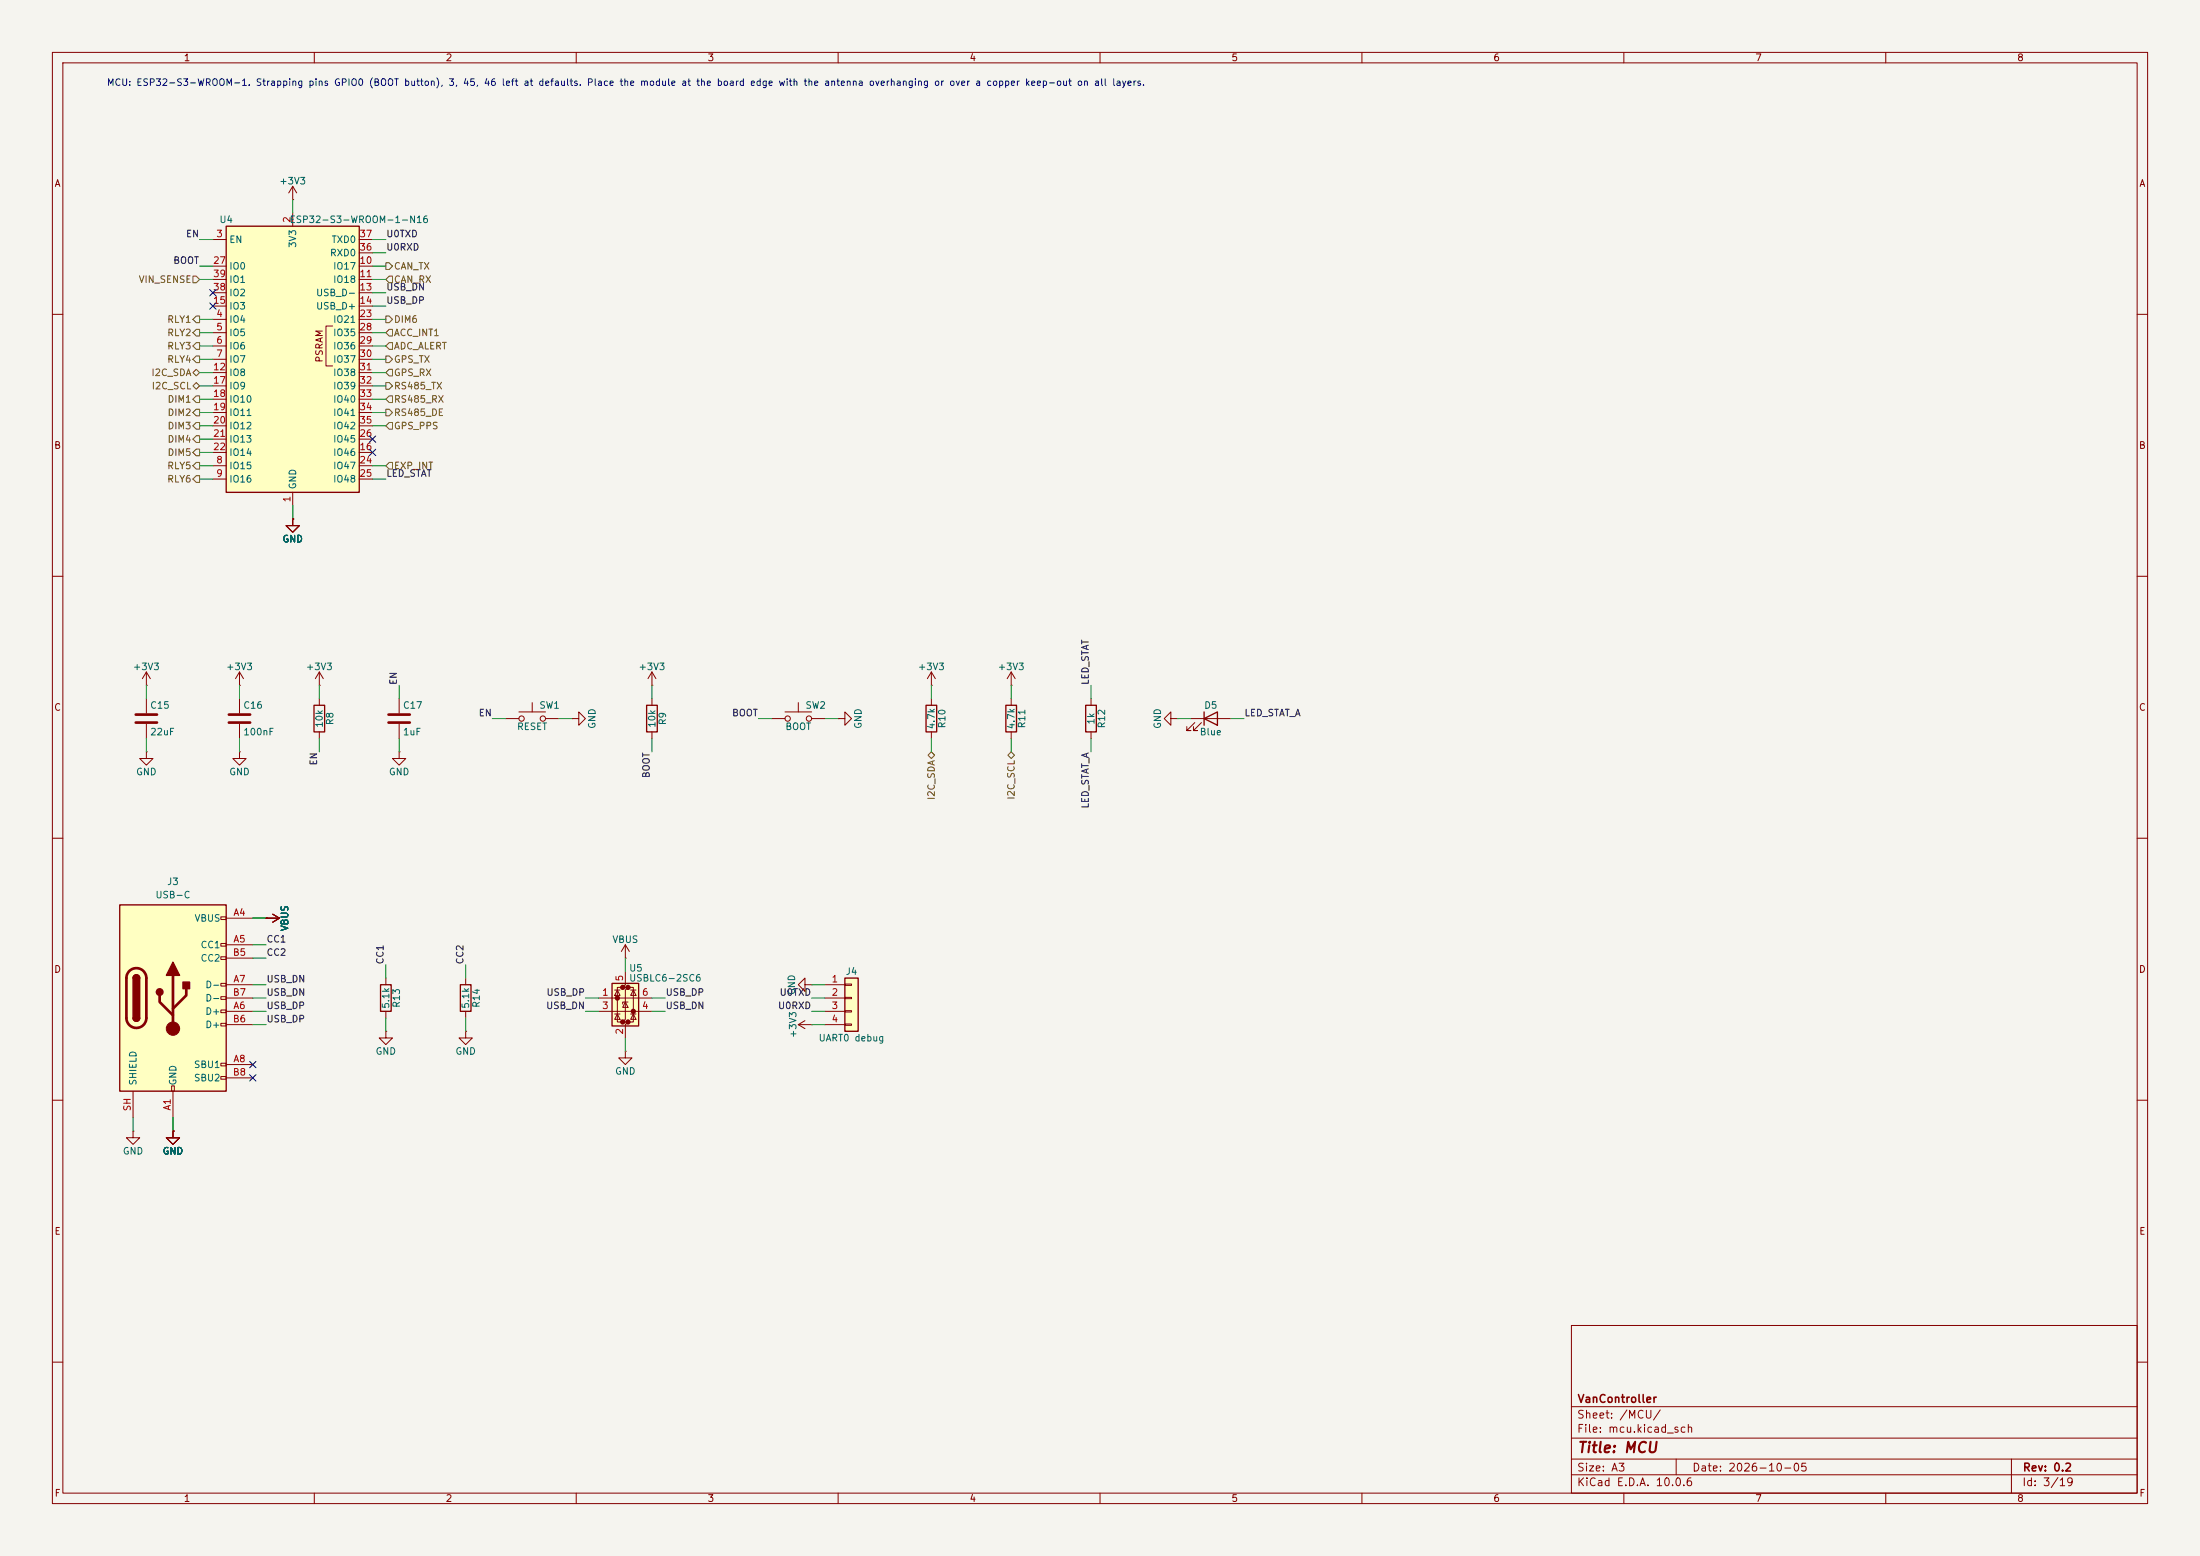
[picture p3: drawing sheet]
<svg xmlns="http://www.w3.org/2000/svg" width="420mm" height="297mm" viewBox="0 0 420 297" stroke-linecap="round" stroke-linejoin="round" font-family="sans-serif">
<path d="M0 0h420v297h-420z" fill="#f5f4ef" stroke="#f5f4ef" stroke-width=".19"/>
<g fill="none" stroke="#840000" stroke-width=".19">
<path d="M10 10h400v277h-400zM12 12h396v273h-396zM60 10v2M110 10v2M160 10v2M210 10v2M260 10v2M310 10v2M360 10v2M55.9 38.1h.1M55.9 35.6l-.8 1.2M55.9 35.6l.7 1.2"/>
<path d="M55.9 35.6v2.5M10 60h2M408 60h2M55.9 99.1v1.2h1.2l-1.2 1.3-1.3-1.3h1.3M55.9 99.1h.1M10 110h2M408 110h2M96.5 137.2h2.6M99.1 135.9h5M101.6 134.1v1.8M104.1 137.2h2.6M109.2 137.2h1.3v-1.3l1.3 1.3-1.3 1.2v-1.2"/>
<path d="M109.2 137.2h.1M124.5 130.8h.1M124.5 128.3l-.8 1.2M124.5 128.3l.7 1.2M124.5 128.3v2.5M147.3 137.2h2.6M149.9 135.9h5M152.4 134.1v1.8M154.9 137.2h2.6M10 160h2M408 160h2M88.9 196.9v1.2h1.3l-1.3 1.3-1.3-1.3h1.3"/>
<path d="M88.9 196.9h.1M88.9 186.7v1.3M88.9 193v1.3M10 210h2M25.4 215.9v1.3h1.3l-1.3 1.2-1.3-1.2h1.3M25.4 215.9h.1M33 215.9v1.3h1.3l-1.3 1.2-1.3-1.2h1.3M33 215.9h.1M119.4 200.7v1.2h1.2l-1.2 1.3-1.3-1.3h1.3M119.4 200.7h.1M408 210h2M300 253h108v32h-108z"/>
<path d="M10 260h2M300 278.5h108M300 274.5h108M300 268.5h108M320 278.5v3M384 278.5v6.5M408 260h2M60 285v2M110 285v2M160 285v2M210 285v2M260 285v2"/>
<path d="M300 281.5h108M310 285v2M360 285v2"/>
<circle cx="99.6" cy="137.2" r=".51"/>
<circle cx="103.6" cy="137.2" r=".51"/>
<circle cx="150.4" cy="137.2" r=".51"/>
<circle cx="154.4" cy="137.2" r=".51"/>
</g>
<path d="M87.9 188h2v5h-2z" fill="none" stroke="#840000" stroke-width=".25"/>
<path d="M43.2 43.2h25.4v50.8h-25.4z" fill="#ffffc2"/>
<path d="M43.2 43.2h25.4v50.8h-25.4zM176.8 134.6h2v5.1h-2zM192 134.6h2.1v5.1h-2.1zM207.3 134.6h2v5.1h-2zM229.9 137.2l2.5-1.3v2.5zM229.9 135.9v2.5" fill="none" stroke="#840000" stroke-width=".25"/>
<g fill="none" stroke="#840000" stroke-width=".19">
<path d="M40.6 45.7h2.6M40.6 50.8h2.6M40.6 53.3h2.6M40.6 55.9h2.6M40.6 58.4h2.6M55.9 40.6v2.6M68.6 45.7h2.5M68.6 50.8h2.5M68.6 53.3h2.5M68.6 55.9h2.5M68.6 58.4h2.5M68.6 48.3h2.5"/>
<path d="M40.6 61h2.6M40.6 63.5h2.6M40.6 66h2.6M40.6 68.6h2.6M40.6 71.1h2.6M40.6 73.7h2.6M40.6 76.2h2.6M40.6 78.7h2.6M63.5 62.2h-1.3v7.7h1.3M68.6 61h2.5M68.6 63.5h2.5M68.6 66h2.5"/>
<path d="M68.6 68.6h2.5M68.6 71.1h2.5M68.6 73.7h2.5M68.6 76.2h2.5M68.6 78.7h2.5M40.6 88.9h2.6M40.6 91.4h2.6M40.6 86.4h2.6M40.6 81.3h2.6M40.6 83.8h2.6M55.9 94v2.5M68.6 88.9h2.5"/>
<path d="M68.6 91.4h2.5M68.6 86.4h2.5M68.6 81.3h2.5M68.6 83.8h2.5M160 137.2h1.3v-1.3l1.3 1.3-1.3 1.2v-1.2M160 137.2h.1M177.8 130.8h.1M177.8 128.3l-.8 1.2M177.8 128.3l.8 1.2M177.8 128.3v2.5M177.8 133.4v1.2M177.8 139.7v1.3"/>
<path d="M193 130.8h.1M193 128.3v2.5M193 133.4v1.2M193 139.7v1.3M193 128.3l-.7 1.2M193 128.3l.8 1.2M208.3 133.4v1.2M208.3 139.7v1.3M223.5 137.2v-1.3l-1.3 1.3 1.3 1.2v-1.2h1.3M224.8 137.2h.1M227.3 137.2h7.6M228.1 137.9l-1.5 1.5h.7h-.7v-.7"/>
<path d="M229.4 137.9l-1.6 1.5h.8h-.8v-.7M152.4 195.6l1.3 .7M152.4 195.6h2.5M153.7 188v-1.3l-1.3 1.3 1.3 1.2v-1.2h1.2M153.7 194.8l-1.3 .8M154.9 188h.1M154.9 195.6h.1"/>
</g>
<path d="M161.3 186.7h2.5v10.2h-2.5z" fill="#ffffc2"/>
<path d="M59.9 134.6h2.1v5.1h-2.1zM123.4 134.6h2.1v5.1h-2.1zM161.3 186.7h2.5v10.2h-2.5z" fill="none" stroke="#840000" stroke-width=".25"/>
<g fill="none" stroke="#840000" stroke-width=".19">
<path d="M27.9 130.8h.1M27.9 128.3v2.5M27.9 133.4v2.7M27.9 138.2v2.8M27.9 128.3l-.7 1.2M27.9 128.3l.8 1.2M45.7 130.8h.1M45.7 128.3l-.7 1.2M45.7 128.3l.8 1.2M45.7 128.3v2.5M45.7 133.4v2.7M45.7 138.2v2.8"/>
<path d="M61 130.8h.1M61 128.3v2.5M61 133.4v1.2M61 139.7v1.3M61 128.3l-.8 1.2M61 128.3l.7 1.2M124.5 133.4v1.2M124.5 139.7v1.3M27.9 143.5v1.3h1.3l-1.3 1.3-1.2-1.3h1.2M27.9 143.5h.1M45.7 143.5v1.3h1.3l-1.3 1.3-1.3-1.3h1.3M45.7 143.5h.1"/>
<path d="M50.8 175.3h.1M50.8 175.3h2.5M52.1 174.5l1.2 .8M53.3 175.3l-1.2 .7M157.5 188h3.8M157.5 190.5h3.8M157.5 193h3.8M157.5 195.6h3.8M161.3 187.8h1.3v.3h-1.3zM161.3 190.4h1.3v.2h-1.3zM161.3 192.9h1.3v.3h-1.3zM161.3 195.5h1.3v.2h-1.3z"/>
</g>
<path d="M25.9 136.4h4.1M25.9 137.9h4.1M43.7 136.4h4.1M43.7 137.9h4.1" fill="none" stroke="#840000" stroke-width=".51"/>
<path d="M116.8 187.7h5.1v8.1h-5.1z" fill="#ffffc2"/>
<g fill="#840000" stroke="#840000" stroke-width=".51">
<circle cx="117.9" cy="190.5" r=".25"/>
<circle cx="118.9" cy="188.5" r=".25"/>
<circle cx="118.9" cy="195.1" r=".25"/>
<circle cx="119.9" cy="188.5" r=".25"/>
<circle cx="119.9" cy="195.1" r=".25"/>
<circle cx="120.9" cy="193" r=".25"/>
</g>
<g fill="none" stroke="#840000" stroke-width=".19">
<path d="M50.8 175.3h.1M50.8 175.3h2.5M52.1 174.5l1.2 .8M53.3 175.3l-1.2 .7M114.3 190.5h10.2M114.3 193h10.2M117.3 193.5h1.1M117.3 189h1.1M117.9 189l.5 1h-1.1zM117.9 193.5l.5 1.1h-1.1zM118.9 188.5h-1v6.6h1M119.4 185.4v2.6l-.5 .5h1l-.5 .5v5.6l-.5 .5h1l-.5 .5v2.5"/>
<path d="M119.4 191.3l.5 1h-1zM119.4 182.9h.1M119.4 180.3v2.6M119.4 180.3l-.8 1.3M119.4 180.3l.7 1.3M119.9 191.3h-1v.3M119.9 188.5h1v6.6h-1M120.4 193.5h1M120.4 189h1M120.9 189l.5 1h-1zM120.9 193.5l.5 1.1h-1z"/>
</g>
<path d="M116.8 187.7h5.1v8.1h-5.1z" fill="none" stroke="#840000" stroke-width=".25"/>
<path d="M22.9 172.7h20.3v35.6h-20.3z" fill="#ffffc2"/>
<g fill="none" stroke="#840000" stroke-width=".19">
<path d="M55.9 99.1h.1M76.2 133.4v2.7M76.2 138.2v2.8M76.2 143.5v1.3h1.3l-1.3 1.3-1.3-1.3h1.3M76.2 143.5h.1M42.2 175h1v.5h-1zM43.2 175.3h5.1M50.8 175.3h.1M42.2 180.1h1v.5h-1zM42.2 182.6h1v.5h-1zM42.2 187.7h1v.5h-1zM42.2 190.2h1v.6h-1z"/>
<path d="M42.2 192.8h1v.5h-1zM42.2 195.3h1v.5h-1zM43.2 180.3h5.1M43.2 193h5.1M43.2 188h5.1M43.2 182.9h5.1M43.2 195.6h5.1M43.2 190.5h5.1M73.7 196.9v1.2h1.2l-1.2 1.3-1.3-1.3h1.3M73.7 196.9h.1M73.7 186.7v1.3M73.7 193v1.3"/>
<path d="M25.4 208.3v5.1M32.8 207.3h.5v1h-.5zM33 215.9h.1M33 208.3v5.1M42.2 202.9h1v.6h-1zM42.2 205.5h1v.5h-1zM43.2 203.2h5.1M43.2 205.7h5.1"/>
</g>
<path d="M22.9 172.7h20.3v35.6h-20.3zM25.4 186.7a.64 .64 0 0 1 .6-.6 .64 .64 0 0 1 .7 .6M25.4 194.3a.64 .64 0 0 0 .6 .6 .64 .64 0 0 0 .7-.6M72.6 188h2.1v5h-2.1z" fill="none" stroke="#840000" stroke-width=".25"/>
<path d="M74.2 136.4h4M74.2 137.9h4M24.7 185.4a1.9 1.9 0 0 1 2.1-.5 1.9 1.9 0 0 1 1.1 1.8v7.6a1.91 1.91 0 0 1-1.9 1.9 1.91 1.91 0 0 1-1.9-1.9v-7.8l.2-.6zM30.5 190v1.3l2.5 2.5M33 186.2v10.1M35.6 188.7v1.3l-2.6 2.5" fill="none" stroke="#840000" stroke-width=".51"/>
<g fill="#840000" stroke="#840000" stroke-width=".25">
<path d="M25.4 186.7h1.3v7.6h-1.3z"/>
<path d="M25.6 186.2a.64 .64 0 0 1 .7-.1 .64 .64 0 0 1 .4 .6h-1.3z"/>
<path d="M25.4 194.3h1.3a.64 .64 0 0 1-.7 .6 .64 .64 0 0 1-.6-.6z"/>
<path d="M33 183.6l1.3 2.6h-2.6z"/>
<path d="M34.9 187.5h1.3v1.2h-1.3z"/>
<circle cx="30.5" cy="189.4" r=".63"/>
</g>
<circle cx="33" cy="196.3" r="1.27" fill="#840000" stroke="#840000" stroke-width=".19"/>
<g fill="none" stroke="#725600" stroke-width=".19">
<path d="M36.8 52.7h.7l.6 .6-.6 .7h-.7zM73.7 50.2h.6l.6 .6-.6 .6h-.6zM74.3 52.7h.6v1.3h-.6l-.6-.7zM36.8 73.7l.7-.7 .6 .7-.6 .6zM36.8 71.1l.7-.6 .6 .6-.6 .7zM37.5 75.6h.6v1.2h-.6l-.7-.6zM37.5 65.4h.6v1.3h-.6l-.7-.7zM37.5 78.1h.6v1.3h-.6l-.7-.7zM37.5 60.3h.6v1.3h-.6l-.7-.6zM37.5 62.9h.6v1.2h-.6l-.7-.6zM37.5 67.9h.6v1.3h-.6l-.7-.6zM73.7 73h.6l.6 .7-.6 .6h-.6z"/>
<path d="M73.7 78.1h.6l.6 .6-.6 .7h-.6zM73.7 60.3h.6l.6 .7-.6 .6h-.6zM73.7 67.9h.6l.6 .7-.6 .6h-.6zM74.3 65.4h.6v1.3h-.6l-.6-.7zM74.3 62.9h.6v1.2h-.6l-.6-.6zM74.3 75.6h.6v1.2h-.6l-.6-.6zM74.3 70.5h.6v1.3h-.6l-.6-.7zM37.5 80.6h.6v1.3h-.6l-.7-.6zM37.5 83.2h.6v1.3h-.6l-.7-.7zM37.5 88.3h.6v1.2h-.6l-.7-.6zM37.5 90.8h.6v1.3h-.6l-.7-.7zM37.5 85.7h.6v1.3h-.6l-.7-.6z"/>
<path d="M74.3 80.6h.6v1.3h-.6l-.6-.6zM74.3 88.3h.6v1.2h-.6l-.6-.6zM177.2 144.1l.6-.6 .6 .6-.6 .7zM192.4 144.1l.6-.6 .7 .6-.7 .7z"/>
</g>
<g fill="none" stroke="#009600" stroke-width=".19">
<path d="M55.9 38.1v2.5M38.1 45.7h2.5M38.1 53.3h2.5M38.1 50.8h2.5M71.1 45.7h2.6M71.1 55.9h2.6M71.1 58.4h2.6M71.1 53.3h2.6M71.1 50.8h2.6M71.1 48.3h2.6M38.1 76.2h2.5M38.1 78.7h2.5"/>
<path d="M38.1 71.1h2.5M38.1 68.6h2.5M38.1 63.5h2.5M38.1 66h2.5M38.1 73.7h2.5M38.1 61h2.5M71.1 76.2h2.6M71.1 78.7h2.6M71.1 71.1h2.6M71.1 68.6h2.6M71.1 63.5h2.6M71.1 66h2.6"/>
<path d="M71.1 73.7h2.6M71.1 61h2.6M38.1 81.3h2.5M38.1 86.4h2.5M38.1 88.9h2.5M38.1 91.4h2.5M38.1 83.8h2.5M55.9 96.5v2.6M71.1 81.3h2.6M71.1 88.9h2.6M71.1 91.4h2.6M27.9 130.8v2.6"/>
<path d="M45.7 130.8v2.6M61 130.8v2.6M76.2 130.8v2.6M94 137.2h2.5M106.7 137.2h2.5M124.5 130.8v2.6M144.8 137.2h2.5M157.5 137.2h2.5M177.8 130.8v2.6M193 130.8v2.6M208.3 130.8v2.6M224.8 137.2h2.5"/>
<path d="M234.9 137.2h2.6M27.9 141v2.5M45.7 141v2.5M61 141v2.5M76.2 141v2.5M124.5 141v2.5M177.8 141v2.5M193 141v2.5M208.3 141v2.5M48.3 175.3h2.5M48.3 190.5h2.5M48.3 193h2.5"/>
<path d="M48.3 188h2.5M48.3 195.6h2.5M48.3 182.9h2.5M48.3 180.3h2.5M73.7 184.2v2.5M73.7 194.3v2.6M88.9 184.2v2.5M88.9 194.3v2.6M111.8 190.5h2.5M111.8 193h2.5M119.4 182.9v2.5M119.4 198.1v2.6"/>
<path d="M124.5 190.5h2.5M124.5 193h2.5M154.9 190.5h2.6M154.9 193h2.6M154.9 188h2.6M154.9 195.6h2.6M25.4 213.4v2.5M33 213.4v2.5"/>
</g>
<path d="M40 55.3l1.2 1.2M40 57.8l1.2 1.2M41.2 55.3l-1.2 1.2M41.2 57.8l-1.2 1.2M70.5 83.2l1.2 1.2M70.5 85.8l1.2 1.2M71.7 83.2l-1.2 1.2M71.7 85.8l-1.2 1.2M47.7 205.1l1.2 1.2M47.7 202.6l1.2 1.2M48.9 205.1l-1.2 1.2M48.9 202.6l-1.2 1.2" fill="none" stroke="#000084" stroke-width=".19"/>
<text font-size="2" fill="#840000" x="301" y="277.8">Title: MCU</text>
<g font-size="1.5" fill="#840000">
<text x="301" y="268.1">VanController</text>
<text x="300.9" y="273.8">File: mcu.kicad_sch</text>
<text x="300.9" y="271.1">Sheet: /MCU/</text>
<text x="300.9" y="281.2">Size: A3</text>
<text x="322.9" y="281.2">Date: 2026-10-05</text>
<text x="386" y="281.2">Rev: 0.2</text>
<text x="300.9" y="284">KiCad E.D.A. 10.0.6</text>
<text x="385.9" y="284">Id: 3/19</text>
</g>
<g font-size="1.3" fill="#840000">
<text x="35" y="12">1</text>
<text x="85" y="12">2</text>
<text x="135" y="12">3</text>
<text x="185" y="12">4</text>
<text x="235" y="12">5</text>
<text x="285" y="12">6</text>
<text x="335" y="12">7</text>
<text x="385" y="12">8</text>
<text x="10.3" y="36">A</text>
<text x="408.3" y="36">A</text>
<text x="61.9" y="69.3" transform="rotate(-90 61.9 69.3)">PSRAM</text>
<text x="10.2" y="86">B</text>
<text x="408.2" y="86">B</text>
<text x="10.2" y="136">C</text>
<text x="408.2" y="136">C</text>
<text x="10.2" y="186">D</text>
<text x="408.2" y="186">D</text>
<text x="10.3" y="236">E</text>
<text x="408.3" y="236">E</text>
<text x="10.3" y="286">F</text>
<text x="35" y="287">1</text>
<text x="85" y="287">2</text>
<text x="135" y="287">3</text>
<text x="185" y="287">4</text>
<text x="235" y="287">5</text>
<text x="285" y="287">6</text>
<text x="335" y="287">7</text>
<text x="385" y="287">8</text>
<text x="408.3" y="286">F</text>
</g>
<text font-size="1.3" fill="#0000c2" x="20.3" y="16.7">MCU: ESP32-S3-WROOM-1. Strapping pins GPIO0 (BOOT button), 3, 45, 46 left at defaults. Place the module at the board edge with the antenna overhanging or over a copper keep-out on all layers.</text>
<g font-size="1.3" fill="#006464">
<text x="53.2" y="35.5">+3V3</text>
<text x="41.8" y="42.9">U4</text>
<text x="43.7" y="46.7">EN</text>
<text x="55.2" y="42.9">ESP32-S3-WROOM-1-N16</text>
<text x="56.8" y="47.4" transform="rotate(-90 56.8 47.4)">3V3</text>
<text x="63.2" y="46.7">TXD0</text>
<text x="43.7" y="51.8">IO0</text>
<text x="62.9" y="49.2">RXD0</text>
<text x="63.5" y="51.8">IO17</text>
<text x="43.7" y="59.4">IO3</text>
<text x="43.7" y="56.8">IO2</text>
<text x="43.7" y="54.3">IO1</text>
<text x="60.2" y="56.8">USB_D-</text>
<text x="60.2" y="59.4">USB_D+</text>
<text x="63.5" y="54.3">IO18</text>
<text x="43.7" y="61.9">IO4</text>
<text x="43.7" y="64.5">IO5</text>
<text x="63.5" y="61.9">IO21</text>
<text x="63.5" y="64.5">IO35</text>
<text x="43.7" y="67">IO6</text>
<text x="43.7" y="69.5">IO7</text>
<text x="63.5" y="67">IO36</text>
<text x="63.5" y="69.5">IO37</text>
<text x="43.7" y="72.1">IO8</text>
<text x="43.7" y="74.6">IO9</text>
<text x="43.7" y="77.2">IO10</text>
<text x="63.5" y="72.1">IO38</text>
<text x="63.5" y="74.6">IO39</text>
<text x="63.5" y="77.2">IO40</text>
<text x="43.7" y="79.7">IO11</text>
<text x="43.7" y="82.2">IO12</text>
<text x="63.5" y="79.7">IO41</text>
<text x="63.5" y="82.2">IO42</text>
<text x="43.7" y="89.9">IO15</text>
<text x="43.7" y="84.8">IO13</text>
<text x="43.7" y="87.3">IO14</text>
<text x="63.5" y="87.3">IO46</text>
<text x="63.5" y="89.9">IO47</text>
<text x="63.5" y="84.8">IO45</text>
<text x="43.7" y="92.4">IO16</text>
<text x="56.8" y="93.5" transform="rotate(-90 56.8 93.5)">GND</text>
<text x="63.5" y="92.4">IO48</text>
<text x="53.8" y="103.8">GND</text>
<text x="25.3" y="128.2">+3V3</text>
<text x="43.1" y="128.2">+3V3</text>
<text x="58.3" y="128.2">+3V3</text>
<text x="121.8" y="128.2">+3V3</text>
<text x="175.1" y="128.2">+3V3</text>
<text x="190.4" y="128.2">+3V3</text>
<text x="28.6" y="135.6">C15</text>
<text x="46.3" y="135.6">C16</text>
<text x="76.8" y="135.6">C17</text>
<text x="102.9" y="135.6">SW1</text>
<text x="153.7" y="135.6">SW2</text>
<text x="229.8" y="135.6">D5</text>
<text x="28.6" y="140.7">22uF</text>
<text x="46.3" y="140.7">100nF</text>
<text x="61.9" y="139" transform="rotate(-90 61.9 139)">10k</text>
<text x="64" y="138.5" transform="rotate(-90 64 138.5)">R8</text>
<text x="76.8" y="140.7">1uF</text>
<text x="98.6" y="139.6">RESET</text>
<text x="114" y="139.2" transform="rotate(-90 114 139.2)">GND</text>
<text x="125.4" y="139" transform="rotate(-90 125.4 139)">10k</text>
<text x="127.5" y="138.5" transform="rotate(-90 127.5 138.5)">R9</text>
<text x="149.8" y="139.6">BOOT</text>
<text x="164.8" y="139.2" transform="rotate(-90 164.8 139.2)">GND</text>
<text x="178.8" y="139.3" transform="rotate(-90 178.8 139.3)">4.7k</text>
<text x="180.8" y="139.1" transform="rotate(-90 180.8 139.1)">R10</text>
<text x="194" y="139.3" transform="rotate(-90 194 139.3)">4.7k</text>
<text x="196" y="139.1" transform="rotate(-90 196 139.1)">R11</text>
<text x="209.2" y="138.4" transform="rotate(-90 209.2 138.4)">1k</text>
<text x="211.3" y="139.1" transform="rotate(-90 211.3 139.1)">R12</text>
<text x="221.9" y="139.2" transform="rotate(-90 221.9 139.2)">GND</text>
<text x="228.9" y="140.7">Blue</text>
<text x="25.9" y="148.3">GND</text>
<text x="43.7" y="148.3">GND</text>
<text x="74.1" y="148.3">GND</text>
<text x="29.6" y="171.8">USB-C</text>
<text x="31.8" y="169.2">J3</text>
<text x="37" y="176.2">VBUS</text>
<text x="55.3" y="177.8" transform="rotate(-90 55.3 177.8)">VBUS</text>
<text x="38.2" y="181.3">CC1</text>
<text x="38.2" y="183.8">CC2</text>
<text x="116.8" y="180.3">VBUS</text>
<text x="120" y="185.7">U5</text>
<text x="39.1" y="188.9">D-</text>
<text x="39.1" y="191.5">D-</text>
<text x="120" y="187.7">USBLC6-2SC6</text>
<text x="152.1" y="190" transform="rotate(-90 152.1 190)">GND</text>
<text x="161.3" y="186.4">J4</text>
<text x="39.1" y="194">D+</text>
<text x="39.1" y="196.5">D+</text>
<text x="74.6" y="192.7" transform="rotate(-90 74.6 192.7)">5.1k</text>
<text x="76.7" y="192.5" transform="rotate(-90 76.7 192.5)">R13</text>
<text x="89.9" y="192.7" transform="rotate(-90 89.9 192.7)">5.1k</text>
<text x="91.9" y="192.5" transform="rotate(-90 91.9 192.5)">R14</text>
<text x="71.6" y="201.6">GND</text>
<text x="86.8" y="201.6">GND</text>
<text x="152.3" y="198.2" transform="rotate(-90 152.3 198.2)">+3V3</text>
<text x="156.2" y="199.1">UART0 debug</text>
<text x="26.4" y="207.3" transform="rotate(-90 26.4 207.3)">SHIELD</text>
<text x="34" y="207.3" transform="rotate(-90 34 207.3)">GND</text>
<text x="36.9" y="204.2">SBU1</text>
<text x="36.9" y="206.7">SBU2</text>
<text x="117.3" y="205.4">GND</text>
<text x="23.3" y="220.7">GND</text>
<text x="31" y="220.7">GND</text>
</g>
<g font-size="1.3" fill="#0f0f0f">
<text x="35.4" y="45.6">EN</text>
<text x="73.6" y="45.6">U0TXD</text>
<text x="33" y="50.7">BOOT</text>
<text x="73.6" y="48.1">U0RXD</text>
<text x="73.6" y="58.3">USB_DP</text>
<text x="73.6" y="55.8">USB_DN</text>
<text x="73.6" y="91.3">LED_STAT</text>
<text x="76.1" y="130.8" transform="rotate(-90 76.1 130.8)">EN</text>
<text x="208.2" y="130.8" transform="rotate(-90 208.2 130.8)">LED_STAT</text>
<text x="91.3" y="137">EN</text>
<text x="139.7" y="137">BOOT</text>
<text x="237.5" y="137">LED_STAT_A</text>
<text x="60.8" y="146.2" transform="rotate(-90 60.8 146.2)">EN</text>
<text x="124.3" y="148.6" transform="rotate(-90 124.3 148.6)">BOOT</text>
<text x="208.2" y="154.4" transform="rotate(-90 208.2 154.4)">LED_STAT_A</text>
<text x="50.8" y="180.2">CC1</text>
<text x="50.8" y="182.8">CC2</text>
<text x="73.5" y="184.2" transform="rotate(-90 73.5 184.2)">CC1</text>
<text x="88.8" y="184.2" transform="rotate(-90 88.8 184.2)">CC2</text>
<text x="50.8" y="187.8">USB_DN</text>
<text x="50.8" y="190.4">USB_DN</text>
<text x="104.2" y="190.4">USB_DP</text>
<text x="127" y="190.4">USB_DP</text>
<text x="148.7" y="190.4">U0TXD</text>
<text x="50.8" y="195.5">USB_DP</text>
<text x="50.8" y="192.9">USB_DP</text>
<text x="104.2" y="192.9">USB_DN</text>
<text x="127" y="192.9">USB_DN</text>
<text x="148.4" y="192.9">U0RXD</text>
</g>
<g font-size="1.3" fill="#a90000">
<text x="41.2" y="45.6">3</text>
<text x="55.7" y="42.6" transform="rotate(-90 55.7 42.6)">2</text>
<text x="68.5" y="45.6">37</text>
<text x="40.6" y="50.7">27</text>
<text x="40.6" y="53.2">39</text>
<text x="68.5" y="50.7">10</text>
<text x="68.5" y="53.2">11</text>
<text x="68.5" y="48.1">36</text>
<text x="40.6" y="58.3">15</text>
<text x="40.6" y="55.7">38</text>
<text x="68.5" y="55.7">13</text>
<text x="68.5" y="58.3">14</text>
<text x="41.2" y="60.8">4</text>
<text x="41.2" y="63.4">5</text>
<text x="41.2" y="65.9">6</text>
<text x="68.5" y="60.8">23</text>
<text x="68.5" y="63.4">28</text>
<text x="68.5" y="65.9">29</text>
<text x="40.6" y="71">12</text>
<text x="41.2" y="68.4">7</text>
<text x="68.5" y="68.4">30</text>
<text x="68.5" y="71">31</text>
<text x="40.6" y="73.5">17</text>
<text x="40.6" y="76.1">18</text>
<text x="68.5" y="73.5">32</text>
<text x="68.5" y="76.1">33</text>
<text x="40.6" y="78.6">19</text>
<text x="40.6" y="81.1">20</text>
<text x="40.6" y="83.7">21</text>
<text x="68.5" y="83.7">26</text>
<text x="68.5" y="78.6">34</text>
<text x="68.5" y="81.1">35</text>
<text x="40.6" y="86.2">22</text>
<text x="41.2" y="88.8">8</text>
<text x="68.5" y="86.2">16</text>
<text x="68.5" y="88.8">24</text>
<text x="41.2" y="91.3">9</text>
<text x="55.7" y="96" transform="rotate(-90 55.7 96)">1</text>
<text x="68.5" y="91.3">25</text>
<text x="44.4" y="175.1">A4</text>
<text x="44.4" y="182.7">B5</text>
<text x="44.4" y="180.2">A5</text>
<text x="44.4" y="190.4">B7</text>
<text x="44.4" y="187.8">A7</text>
<text x="114.8" y="190.4">1</text>
<text x="119.2" y="187.4" transform="rotate(-90 119.2 187.4)">5</text>
<text x="122.5" y="190.4">6</text>
<text x="158.7" y="187.8">1</text>
<text x="158.7" y="190.4">2</text>
<text x="44.4" y="195.4">B6</text>
<text x="44.4" y="192.9">A6</text>
<text x="114.8" y="192.9">3</text>
<text x="119.2" y="197.6" transform="rotate(-90 119.2 197.6)">2</text>
<text x="122.5" y="192.9">4</text>
<text x="158.7" y="192.9">3</text>
<text x="158.7" y="195.4">4</text>
<text x="44.4" y="203.1">A8</text>
<text x="44.4" y="205.6">B8</text>
<text x="25.3" y="212.2" transform="rotate(-90 25.3 212.2)">SH</text>
<text x="32.9" y="212.1" transform="rotate(-90 32.9 212.1)">A1</text>
</g>
<g font-size="1.3" fill="#725600">
<text x="75.1" y="51.8">CAN_TX</text>
<text x="26.4" y="54.3">VIN_SENSE</text>
<text x="75.1" y="54.3">CAN_RX</text>
<text x="31.8" y="61.9">RLY1</text>
<text x="31.8" y="64.5">RLY2</text>
<text x="75.1" y="61.9">DIM6</text>
<text x="75.1" y="64.5">ACC_INT1</text>
<text x="31.8" y="67">RLY3</text>
<text x="31.8" y="69.5">RLY4</text>
<text x="75.1" y="67">ADC_ALERT</text>
<text x="75.1" y="69.5">GPS_TX</text>
<text x="28.8" y="72.1">I2C_SDA</text>
<text x="28.9" y="74.6">I2C_SCL</text>
<text x="31.9" y="77.2">DIM1</text>
<text x="75.1" y="74.6">RS485_TX</text>
<text x="75.1" y="77.2">RS485_RX</text>
<text x="75.1" y="72.1">GPS_RX</text>
<text x="31.9" y="79.7">DIM2</text>
<text x="31.9" y="82.2">DIM3</text>
<text x="75.1" y="79.7">RS485_DE</text>
<text x="75.1" y="82.2">GPS_PPS</text>
<text x="31.8" y="89.9">RLY5</text>
<text x="31.9" y="84.8">DIM4</text>
<text x="31.9" y="87.3">DIM5</text>
<text x="75.1" y="89.9">EXP_INT</text>
<text x="31.8" y="92.4">RLY6</text>
<text x="178.8" y="152.8" transform="rotate(-90 178.8 152.8)">I2C_SDA</text>
<text x="194" y="152.8" transform="rotate(-90 194 152.8)">I2C_SCL</text>
</g>
</svg>
